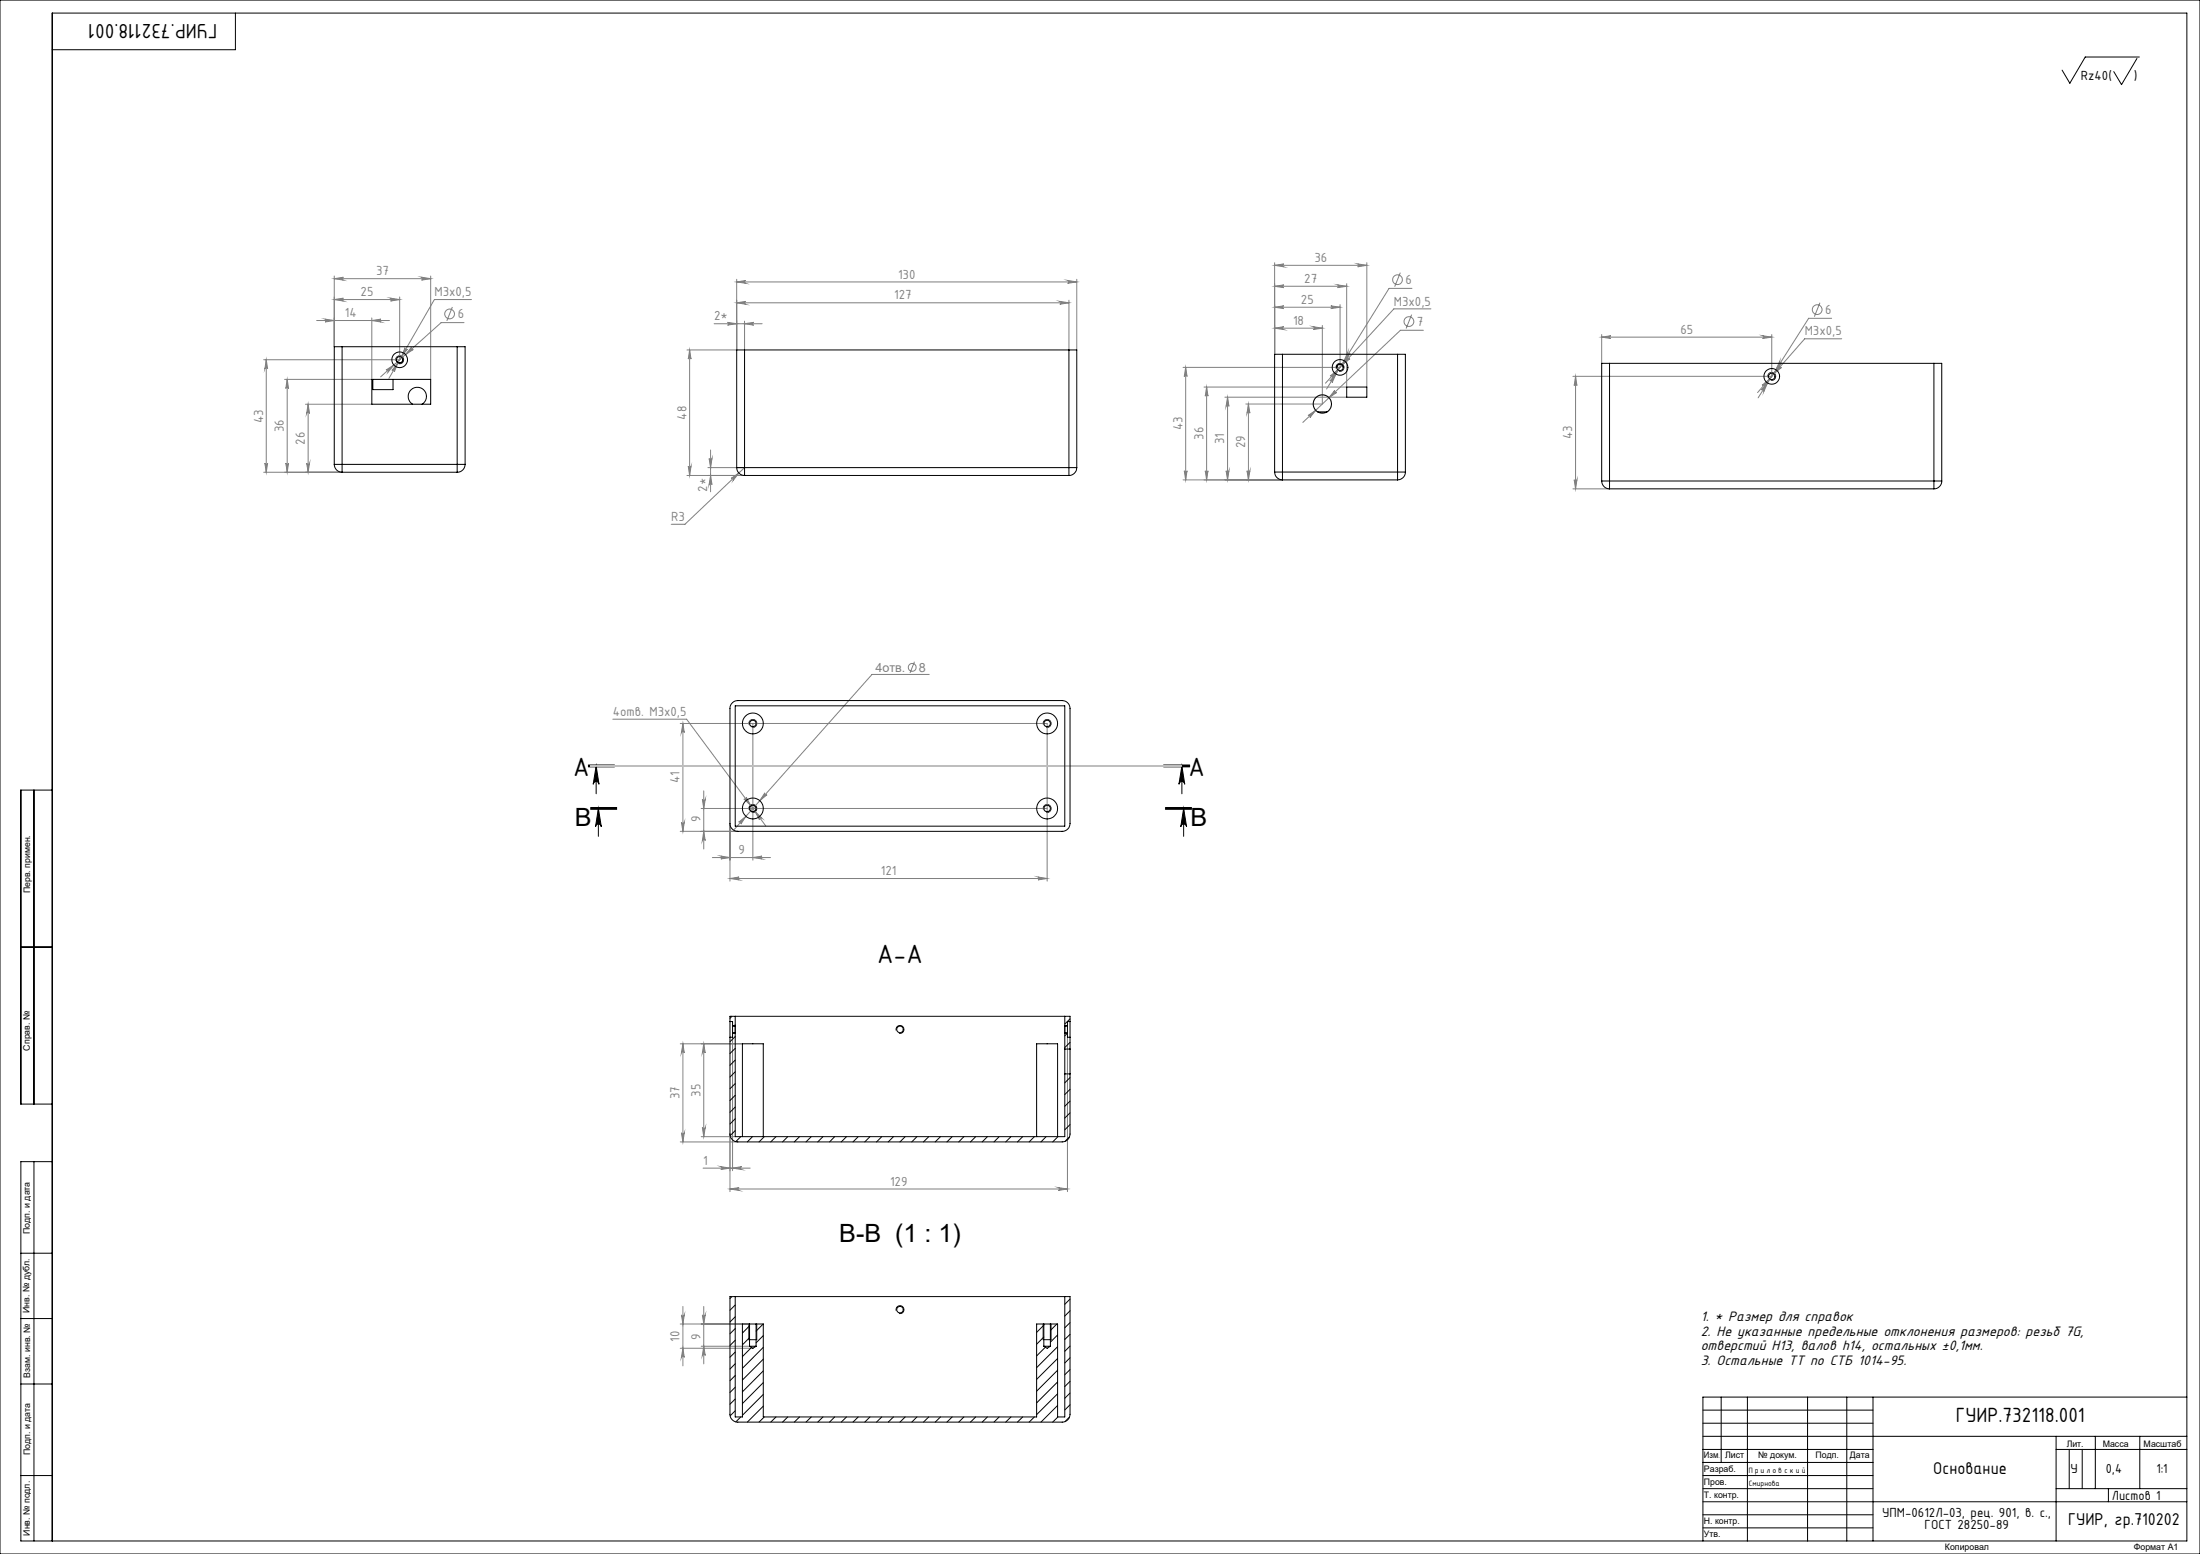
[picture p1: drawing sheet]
<svg xmlns="http://www.w3.org/2000/svg" width="841mm" height="594mm" viewBox="0 0 841 594" stroke-linecap="round" stroke-linejoin="round" font-family="sans-serif">
<g fill="none" stroke="#808080" stroke-width=".38">
<path d="M127.8 114.5l3.5-.5a.55 .55 0 0 0-.5 .5 .55 .55 0 0 0 .5 .6zM127.8 106.5l3.5-.5a.55 .55 0 0 0-.5 .5 .55 .55 0 0 0 .5 .6zM127.8 105.5v27M127.8 114.5h25M127.8 106.5h36.8M149.3 114l3.5 .5-3.5 .6a.55 .55 0 0 0 .5-.6 .55 .55 0 0 0-.5-.5zM152.8 113.5v24h-52M161.1 106l3.5 .5-3.5 .6a.55 .55 0 0 0 .5-.6 .55 .55 0 0 0-.5-.5zM164.6 105.5v39.5M172.9 117.4l-2.1 5.3M180.2 114.5h-14.1l-17.4 30.2M281.6 115.7l3.5-.5a.55 .55 0 0 0-.5 .6 .55 .55 0 0 0 .5 .5z"/>
<path d="M281.6 107.8l3.5-.6a.55 .55 0 0 0-.5 .5 .55 .55 0 0 0 .5 .6zM281.6 106.7v27M281.6 115.7h127M281.6 107.8h130M405.1 115.2l3.5 .5-3.5 .6a.55 .55 0 0 0 .5-.5 .55 .55 0 0 0-.5-.6zM408.1 107.2l3.5 .6-3.5 .5a.55 .55 0 0 0 .5-.6 .55 .55 0 0 0-.5-.5zM408.6 114.8v18.9M411.6 106.7v27M487.3 117.4h25M487.3 117.4l3.4-.5a.53 .53 0 0 0-.5 .5 .53 .53 0 0 0 .5 .6zM487.3 109.4l3.4-.5a.53 .53 0 0 0-.4 .5 .53 .53 0 0 0 .4 .6zM487.3 101.4l3.4-.5a.55 .55 0 0 0-.5 .5 .55 .55 0 0 0 .5 .6z"/>
<path d="M487.3 100.4v35M487.3 109.4h27.5M487.3 101.4h35.2M508.7 116.9l3.6 .5-3.6 .6a.53 .53 0 0 0 .6-.6 .53 .53 0 0 0-.6-.5zM511.3 108.9l3.5 .5-3.5 .6a.53 .53 0 0 0 .5-.6 .53 .53 0 0 0-.5-.5zM512.3 116.4v24h-60M514.8 108.4v39.5h-54.5M519 100.9l3.5 .5-3.5 .6a.55 .55 0 0 0 .5-.6 .55 .55 0 0 0-.5-.5zM522.5 100.4v47.5M535.3 104.2l-2.1 5.4M539.8 110.2h-8.8l-23.9 38.5M547 118.1h-14.2l-26.1 28.4"/>
<path d="M695.7 115.7l-2.1 5.3M101.8 137.5v43M101.8 137.5l.5 3.5a.53 .53 0 0 0-.5-.5 .53 .53 0 0 0-.6 .5zM121 122.5h27.9M124.3 122l3.5 .5-3.5 .6a.55 .55 0 0 0 .5-.6 .55 .55 0 0 0-.5-.5zM142.1 122.5l3.5-.5a.55 .55 0 0 0-.5 .5 .55 .55 0 0 0 .5 .6zM142.1 121.5v23.5h-33.3M152 138.8l-1.3 3.3a.53 .53 0 0 0-.2-.7 .53 .53 0 0 0-.7 .2zM154.8 132.9a.53 .53 0 0 0 .2 .8 .53 .53 0 0 0 .8-.3l-2.3 2.8zM157.3 132.8a.54 .54 0 0 0-.1 .7 .54 .54 0 0 0 .8 .1l-3 1.9zM177.4 123.3h-8.8l-23.1 20.7M262.6 133.8h19"/>
<path d="M263.6 133.8l.6 3.5a.53 .53 0 0 0-.6-.6 .53 .53 0 0 0-.5 .6zM263.6 133.8v47.9M273 123.7h18.4M278.1 123.2l3.5 .5-3.5 .6a.53 .53 0 0 0 .5-.6 .53 .53 0 0 0-.5-.5zM284.6 122.8v10.9M284.6 123.7l3.5-.5a.53 .53 0 0 0-.5 .5 .53 .53 0 0 0 .5 .6zM487.3 125.4h18.2M487.3 125.4l3.4-.5a.55 .55 0 0 0-.5 .5 .55 .55 0 0 0 .5 .6zM502 124.9l3.5 .5-3.5 .6a.55 .55 0 0 0 .5-.6 .55 .55 0 0 0-.5-.5zM505.5 124.4v30h-29.3M515.2 134.6a.54 .54 0 0 0 .2 .7 .54 .54 0 0 0 .7-.1l-2.3 2.7zM515.2 136.4a.55 .55 0 0 0 .1 .7 .55 .55 0 0 0 .7 0l-2.7 2.2z"/>
<path d="M539.6 120.3l-2.1 5.3M544.1 126.3h-8.8l-37.2 35.2M612.3 128.9l3.5-.6a.53 .53 0 0 0-.5 .6 .53 .53 0 0 0 .5 .5zM612.3 127.9v10.9M612.3 128.9h65M673.8 128.3l3.5 .6-3.5 .5a.53 .53 0 0 0 .5-.5 .53 .53 0 0 0-.5-.6zM677.3 127.9v16h-76M680.2 139.8a.54 .54 0 0 0 .1 .7 .54 .54 0 0 0 .7 0l-2.7 2.2zM680.3 138.1a.54 .54 0 0 0 .2 .7 .54 .54 0 0 0 .7-.1l-2.3 2.7zM700.2 121.7h-8.8l-19.3 30.4M704 129.5h-14.1l-18 20.6M109.8 145l.5 3.5a.53 .53 0 0 0-.5-.5 .53 .53 0 0 0-.5 .5z"/>
<path d="M109.8 145v35.5M116.8 154.5h25.3M117.8 154.5l.5 3.5a.55 .55 0 0 0-.5-.5 .55 .55 0 0 0-.6 .5zM117.8 154.5v26M147.6 141.5l3-2-2.3 2.8a.55 .55 0 0 0 0-.8 .55 .55 0 0 0-.7 0zM453.2 140.4l.6 3.5a.53 .53 0 0 0-.6-.5 .53 .53 0 0 0-.5 .5zM453.2 140.4v43M461.3 147.9l.5 3.5a.53 .53 0 0 0-.5-.5 .53 .53 0 0 0-.6 .5zM461.3 147.9v35.5M468.2 151.8h46.6M469.3 151.8l.5 3.5a.55 .55 0 0 0-.6-.5 .55 .55 0 0 0-.5 .5zM469.3 151.8v31.6"/>
<path d="M477.2 154.4l.6 3.5a.55 .55 0 0 0-.5-.5 .55 .55 0 0 0-.6 .5zM477.2 154.4v29M500 158.8l3-2-2.2 2.8a.54 .54 0 0 0 0-.7 .54 .54 0 0 0-.8-.1zM508.5 143.7l2.7-2.2-1.9 3a.54 .54 0 0 0-.1-.8 .54 .54 0 0 0-.7 0zM510.2 149.2a.55 .55 0 0 0 0 .8 .55 .55 0 0 0 .8 0l-3 2zM510.7 143l-1.4 3.2a.54 .54 0 0 0-.2-.7 .54 .54 0 0 0-.7 .2zM602.3 143.9v43M602.3 143.9l.5 3.5a.53 .53 0 0 0-.5-.6 .53 .53 0 0 0-.5 .6zM673.6 147.3l2.7-2.3-1.9 3a.54 .54 0 0 0-.1-.8 .54 .54 0 0 0-.7 .1zM675.7 146.4l-1.4 3.2a.54 .54 0 0 0-.2-.7 .54 .54 0 0 0-.8 .2zM101.2 177a.53 .53 0 0 0 .6 .5 .53 .53 0 0 0 .5-.5l-.5 3.5zM109.3 177a.53 .53 0 0 0 .5 .5 .53 .53 0 0 0 .5-.5l-.5 3.5z"/>
<path d="M117.2 177a.55 .55 0 0 0 .6 .5 .55 .55 0 0 0 .5-.5l-.5 3.5zM263.1 178.3a.53 .53 0 0 0 .5 .5 .53 .53 0 0 0 .6-.5l-.6 3.4zM270.6 178.7h14l-22.8 21.7h-5.2M271.1 175.3a.55 .55 0 0 0 .5 .5 .55 .55 0 0 0 .6-.5l-.6 3.4zM271.6 172v16M452.7 179.9a.53 .53 0 0 0 .5 .5 .53 .53 0 0 0 .6-.5l-.6 3.5zM460.7 179.9a.53 .53 0 0 0 .6 .5 .53 .53 0 0 0 .5-.5l-.5 3.5zM468.7 179.9a.55 .55 0 0 0 .5 .5 .55 .55 0 0 0 .6-.5l-.5 3.5zM476.7 179.9a.55 .55 0 0 0 .6 .5 .55 .55 0 0 0 .5-.5l-.6 3.5zM100.8 180.5h30M262.6 181.7h22M271.6 181.7l.6 3.5a.55 .55 0 0 0-.6-.5 .55 .55 0 0 0-.5 .5z"/>
<path d="M279.5 182.8l2.9-2-2.1 2.8a.54 .54 0 0 0 0-.7 .54 .54 0 0 0-.8-.1zM452.3 183.4h38M601.3 186.9h14M601.8 183.4a.53 .53 0 0 0 .5 .5 .53 .53 0 0 0 .5-.5l-.5 3.5zM349.6 252.9l-1.7 4.3M355.2 257.8h-21.9l-52.6 59.3M234.3 274.9h28.2l30.2 40.8M260 276.5h140.3v60.3M261.1 276.5v41.3M261.1 276.5l.5 3.5a.55 .55 0 0 0-.6-.5 .55 .55 0 0 0-.5 .5zM287.8 276.5v52.3M260 317.8h22"/>
<path d="M260.5 314.3a.55 .55 0 0 0 .5 .5 .55 .55 0 0 0 .6-.5l-.5 3.5zM268 309h132.3M268.5 305.5a.55 .55 0 0 0 .5 .5 .55 .55 0 0 0 .6-.5l-.6 3.5zM269 302.3v22.2M269 317.8l.6 3.5a.55 .55 0 0 0-.6-.5 .55 .55 0 0 0-.5 .5zM279 314.8v22M282.4 314.3l2.8-2.3-2 3a.54 .54 0 0 0-.1-.8 .54 .54 0 0 0-.7 .1zM284.4 305.4a.56 .56 0 0 0 .7 0 .56 .56 0 0 0 .2-.7l1.6 3.1zM288.7 310.2l2.5 2.5a.54 .54 0 0 0-.7-.1 .54 .54 0 0 0-.2 .8zM292.4 303.1a.54 .54 0 0 0 .1 .7 .54 .54 0 0 0 .7 0l-2.8 2.3zM272.3 327.8h22.2M275.6 327.2l3.4 .6-3.4 .5a.55 .55 0 0 0 .5-.5 .55 .55 0 0 0-.5-.6z"/>
<path d="M279 335.8l3.5-.6a.55 .55 0 0 0-.5 .6 .55 .55 0 0 0 .5 .5zM279 335.8h121.3M287.8 327.8l3.5-.6a.55 .55 0 0 0-.5 .6 .55 .55 0 0 0 .5 .5zM396.8 335.2l3.5 .6-3.5 .5a.55 .55 0 0 0 .5-.5 .55 .55 0 0 0-.5-.6zM260 399h23.8M261.1 399l.5 3.5a.55 .55 0 0 0-.6-.5 .55 .55 0 0 0-.5 .5zM261.1 399v37.5M269 399l.6 3.5a.55 .55 0 0 0-.6-.5 .55 .55 0 0 0-.5 .5zM269 399v35.5M280 396.5v51M408.1 396.5v59M260 436.5h22"/>
<path d="M260.5 433a.55 .55 0 0 0 .5 .5 .55 .55 0 0 0 .6-.5l-.5 3.5zM268 434.5h13M268.5 431a.55 .55 0 0 0 .5 .5 .55 .55 0 0 0 .6-.5l-.6 3.5zM279 433.5v22M268.7 446.5h18.1M275.6 445.9l3.4 .6-3.4 .5a.55 .55 0 0 0 .5-.5 .55 .55 0 0 0-.5-.6zM279 454.5l3.5-.6a.55 .55 0 0 0-.5 .6 .55 .55 0 0 0 .5 .5zM279 454.5h129.1M280 446.5l3.5-.6a.55 .55 0 0 0-.5 .6 .55 .55 0 0 0 .5 .5zM404.5 453.9l3.6 .6-3.6 .5a.55 .55 0 0 0 .6-.5 .55 .55 0 0 0-.6-.6zM261.1 499.4v22.7M269 499.4v21.9"/>
<path d="M260 506.1h26.5M260 515.4h27.8M260.5 502.6a.55 .55 0 0 0 .5 .5 .55 .55 0 0 0 .6-.5l-.5 3.5zM261.1 515.4l.5 3.5a.55 .55 0 0 0-.6-.5 .55 .55 0 0 0-.5 .5zM268 514.6h18.5M268.5 502.6a.55 .55 0 0 0 .5 .5 .55 .55 0 0 0 .6-.5l-.6 3.5zM269 514.6l.6 3.5a.55 .55 0 0 0-.6-.5 .55 .55 0 0 0-.5 .5z"/>
<circle cx="534.2" cy="106.9" r="1.87"/>
<circle cx="694.7" cy="118.3" r="1.87"/>
<circle cx="171.9" cy="120" r="1.87"/>
<circle cx="538.6" cy="122.9" r="1.86"/>
<circle cx="348.7" cy="255.1" r="1.51"/>
</g>
<g fill="none" stroke="#000" stroke-width=".38">
<path d="M0 0h841v594h-841zM90 5v14h-70M816.9 22.4l-5.9 9.9-3-4.9M817.8 21.8h-20.7l-5.9 10-2.9-5M151.3 137.9a1.5 1.5 0 0 1 1.4-1.8 1.5 1.5 0 0 1 1.6 1.6 1.5 1.5 0 0 1-1.9 1.3M510.8 140.8a1.51 1.51 0 0 1 1.3-1.9 1.51 1.51 0 0 1 1.6 1.6 1.51 1.51 0 0 1-1.8 1.4M675.9 144.2a1.49 1.49 0 0 1 1.3-1.8 1.49 1.49 0 0 1 1.6 1.6 1.49 1.49 0 0 1-1.9 1.3M286.3 276.9a1.5 1.5 0 0 1 1.4-1.9 1.5 1.5 0 0 1 1.6 1.7 1.5 1.5 0 0 1-1.9 1.3M398.9 276.9a1.5 1.5 0 0 1 1.3-1.9 1.5 1.5 0 0 1 1.6 1.7 1.5 1.5 0 0 1-1.9 1.3M224.9 292.8h10M224.9 293.1h10M224.9 292.4h10"/>
<path d="M227.9 292.8l1.1 7a1.11 1.11 0 0 0-1.1-1.1 1.11 1.11 0 0 0-1.1 1.1zM227.9 292.8v10.6M444.8 292.4h10zM444.8 292.8h10M444.8 293.1h10M451.8 292.8l1.1 7a1.11 1.11 0 0 0-1.1-1.1 1.11 1.11 0 0 0-1.1 1.1zM451.8 292.8v10.6M13 302v120M20 302h-12v120h12M225.8 309h10M225.8 309.4h10M225.8 308.7h10"/>
<path d="M228.7 309l1.2 7a1.11 1.11 0 0 0-1.1-1 1.11 1.11 0 0 0-1.2 1zM228.7 309v10.7M286.3 309.4a1.49 1.49 0 0 1 1.4-1.8 1.49 1.49 0 0 1 1.6 1.6 1.49 1.49 0 0 1-1.9 1.3M398.9 309.4a1.49 1.49 0 0 1 1.3-1.8 1.49 1.49 0 0 1 1.6 1.6 1.49 1.49 0 0 1-1.9 1.3M445.5 309h10M445.5 309.4h10M445.5 308.7h10M452.5 309l1.1 7a1.11 1.11 0 0 0-1.1-1 1.11 1.11 0 0 0-1.1 1zM452.5 309v10.7M8 362h12M280 392h1.1v3h-1.1M342.6 393.9a1.51 1.51 0 0 1 1.3-1.9 1.51 1.51 0 0 1 1.6 1.6 1.51 1.51 0 0 1-1.9 1.3"/>
<path d="M408.1 392h-1.1v3h1.1M13 444v145M20 444h-12v145h828v-584h-816v584M8 479h12M8 504h12M286.3 506.1v6h3v-6M342.6 501a1.51 1.51 0 0 1 1.3-1.9 1.51 1.51 0 0 1 1.6 1.7 1.51 1.51 0 0 1-1.9 1.3M398.8 506.1v6h3v-6M8 529h12M651 539h65M658 534v25M668 534v55"/>
<path d="M691 534v55M706 534v55M716 534v55M836 534h-185v55M651 544h65M651 549h185M651 554h65M651 559h65M786 549v40M786 554h50M791 554v15M796 554v15"/>
<path d="M801 549v20M818 549v20M8 564h12M651 564h65M651 569h65M651 579h65M651 574h185M786 569h50M806 569v5M651 584h65"/>
</g>
<g fill="none" stroke="#c0c0c0" stroke-width=".38">
<path d="M225.7 292.8h225.9"/>
<circle cx="152.8" cy="137.5" r="1.25"/>
<circle cx="505.5" cy="154.4" r="3.5"/>
<circle cx="512.3" cy="140.4" r="1.25"/>
<circle cx="677.3" cy="143.9" r="1.25"/>
<circle cx="287.8" cy="276.5" r="1.25"/>
<circle cx="400.3" cy="276.5" r="1.25"/>
<circle cx="400.3" cy="309" r="1.25"/>
</g>
<circle cx="287.8" cy="309" r="1.25" fill="none" stroke="#00f" stroke-width=".38"/>
<g fill="#808080">
<path d="M404.5 453.9l3.6 .6-3.6 .5a.55 .55 0 0 0 .6-.5 .55 .55 0 0 0-.6-.6zM279 454.5l3.5-.6a.55 .55 0 0 0-.5 .6 .55 .55 0 0 0 .5 .5z"/>
<path d="M275.6 445.9l3.4 .6-3.4 .5a.55 .55 0 0 0 .5-.5 .55 .55 0 0 0-.5-.6zM280 446.5l3.5-.6a.55 .55 0 0 0-.5 .6 .55 .55 0 0 0 .5 .5z"/>
<path d="M269 399l.6 3.5a.55 .55 0 0 0-.6-.5 .55 .55 0 0 0-.5 .5zM268.5 431a.55 .55 0 0 0 .5 .5 .55 .55 0 0 0 .6-.5l-.6 3.5zM261.1 399l.5 3.5a.55 .55 0 0 0-.6-.5 .55 .55 0 0 0-.5 .5zM260.5 433a.55 .55 0 0 0 .5 .5 .55 .55 0 0 0 .6-.5l-.5 3.5z"/>
<path d="M269 514.6l.6 3.5a.55 .55 0 0 0-.6-.5 .55 .55 0 0 0-.5 .5zM268.5 502.6a.55 .55 0 0 0 .5 .5 .55 .55 0 0 0 .6-.5l-.6 3.5zM261.1 515.4l.5 3.5a.55 .55 0 0 0-.6-.5 .55 .55 0 0 0-.5 .5zM260.5 502.6a.55 .55 0 0 0 .5 .5 .55 .55 0 0 0 .6-.5l-.5 3.5z"/>
</g>
<g fill="#000">
<path d="M227.9 292.8l1.1 7a1.11 1.11 0 0 0-1.1-1.1 1.11 1.11 0 0 0-1.1 1.1zM451.8 292.8l1.1 7a1.11 1.11 0 0 0-1.1-1.1 1.11 1.11 0 0 0-1.1 1.1z"/>
<path d="M228.7 309l1.2 7a1.11 1.11 0 0 0-1.1-1 1.11 1.11 0 0 0-1.2 1zM452.5 309l1.1 7a1.11 1.11 0 0 0-1.1-1 1.11 1.11 0 0 0-1.1 1z"/>
</g>
<g fill="#808080">
<path d="M673.8 128.3l3.5 .6-3.5 .5a.53 .53 0 0 0 .5-.5 .53 .53 0 0 0-.5-.6zM612.3 128.9l3.5-.6a.53 .53 0 0 0-.5 .6 .53 .53 0 0 0 .5 .5zM287.8 327.8l3.5-.6a.55 .55 0 0 0-.5 .6 .55 .55 0 0 0 .5 .5zM275.6 327.2l3.4 .6-3.4 .5a.55 .55 0 0 0 .5-.5 .55 .55 0 0 0-.5-.6zM396.8 335.2l3.5 .6-3.5 .5a.55 .55 0 0 0 .5-.5 .55 .55 0 0 0-.5-.6zM279 335.8l3.5-.6a.55 .55 0 0 0-.5 .6 .55 .55 0 0 0 .5 .5zM149.3 114l3.5 .5-3.5 .6a.55 .55 0 0 0 .5-.6 .55 .55 0 0 0-.5-.5zM127.8 114.5l3.5-.5a.55 .55 0 0 0-.5 .5 .55 .55 0 0 0 .5 .6zM502 124.9l3.5 .5-3.5 .6a.55 .55 0 0 0 .5-.6 .55 .55 0 0 0-.5-.5zM487.3 125.4l3.4-.5a.55 .55 0 0 0-.5 .5 .55 .55 0 0 0 .5 .6zM508.7 116.9l3.6 .5-3.6 .6a.53 .53 0 0 0 .6-.6 .53 .53 0 0 0-.6-.5zM487.3 117.4l3.4-.5a.53 .53 0 0 0-.5 .5 .53 .53 0 0 0 .5 .6z"/>
<path d="M500 158.8a.54 .54 0 0 1 .8 .1 .54 .54 0 0 1 0 .7l2.2-2.8zM510.2 149.2l-2.2 2.8 3-2a.55 .55 0 0 1-.8 0 .55 .55 0 0 1 0-.8z"/>
<path d="M602.3 143.9l.5 3.5a.53 .53 0 0 0-.5-.6 .53 .53 0 0 0-.5 .6zM601.8 183.4a.53 .53 0 0 0 .5 .5 .53 .53 0 0 0 .5-.5l-.5 3.5zM268.5 305.5a.55 .55 0 0 0 .5 .5 .55 .55 0 0 0 .6-.5l-.6 3.5zM269 317.8l.6 3.5a.55 .55 0 0 0-.6-.5 .55 .55 0 0 0-.5 .5zM261.1 276.5l.5 3.5a.55 .55 0 0 0-.6-.5 .55 .55 0 0 0-.5 .5zM260.5 314.3a.55 .55 0 0 0 .5 .5 .55 .55 0 0 0 .6-.5l-.5 3.5zM101.8 137.5l.5 3.5a.53 .53 0 0 0-.5-.5 .53 .53 0 0 0-.6 .5zM101.2 177a.53 .53 0 0 0 .6 .5 .53 .53 0 0 0 .5-.5l-.5 3.5zM477.2 154.4l.6 3.5a.55 .55 0 0 0-.5-.5 .55 .55 0 0 0-.6 .5zM476.7 179.9a.55 .55 0 0 0 .6 .5 .55 .55 0 0 0 .5-.5l-.6 3.5zM453.2 140.4l.6 3.5a.53 .53 0 0 0-.6-.5 .53 .53 0 0 0-.5 .5zM452.7 179.9a.53 .53 0 0 0 .5 .5 .53 .53 0 0 0 .6-.5l-.6 3.5z"/>
<path d="M405.1 115.2l3.5 .5-3.5 .6a.55 .55 0 0 0 .5-.5 .55 .55 0 0 0-.5-.6zM281.6 115.7l3.5-.5a.55 .55 0 0 0-.5 .6 .55 .55 0 0 0 .5 .5zM408.1 107.2l3.5 .6-3.5 .5a.55 .55 0 0 0 .5-.6 .55 .55 0 0 0-.5-.5zM281.6 107.8l3.5-.6a.55 .55 0 0 0-.5 .5 .55 .55 0 0 0 .5 .6zM142.1 122.5l3.5-.5a.55 .55 0 0 0-.5 .5 .55 .55 0 0 0 .5 .6zM124.3 122l3.5 .5-3.5 .6a.55 .55 0 0 0 .5-.6 .55 .55 0 0 0-.5-.5zM161.1 106l3.5 .5-3.5 .6a.55 .55 0 0 0 .5-.6 .55 .55 0 0 0-.5-.5zM127.8 106.5l3.5-.5a.55 .55 0 0 0-.5 .5 .55 .55 0 0 0 .5 .6zM511.3 108.9l3.5 .5-3.5 .6a.53 .53 0 0 0 .5-.6 .53 .53 0 0 0-.5-.5zM487.3 109.4l3.4-.5a.53 .53 0 0 0-.4 .5 .53 .53 0 0 0 .4 .6zM519 100.9l3.5 .5-3.5 .6a.55 .55 0 0 0 .5-.6 .55 .55 0 0 0-.5-.5zM487.3 101.4l3.4-.5a.55 .55 0 0 0-.5 .5 .55 .55 0 0 0 .5 .6z"/>
<path d="M278.1 123.2l3.5 .5-3.5 .6a.53 .53 0 0 0 .5-.6 .53 .53 0 0 0-.5-.5zM284.6 123.7l3.5-.5a.53 .53 0 0 0-.5 .5 .53 .53 0 0 0 .5 .6zM279.5 182.8a.54 .54 0 0 1 .8 .1 .54 .54 0 0 1 0 .7l2.1-2.8zM675.7 146.4l-2.4 2.7a.54 .54 0 0 1 .8-.2 .54 .54 0 0 1 .2 .7zM680.3 138.1l-1.4 3.3 2.3-2.7a.54 .54 0 0 1-.7 .1 .54 .54 0 0 1-.2-.7zM673.6 147.3a.54 .54 0 0 1 .7 0 .54 .54 0 0 1 .1 .7l1.9-3zM680.2 139.8l-1.9 2.9 2.7-2.2a.54 .54 0 0 1-.7 0 .54 .54 0 0 1-.1-.7zM288.7 310.2l1.6 3.2a.54 .54 0 0 1 .2-.8 .54 .54 0 0 1 .7 .1zM284.4 305.4l2.5 2.4-1.6-3.1a.56 .56 0 0 1-.2 .7 .56 .56 0 0 1-.7 0zM282.4 314.3a.54 .54 0 0 1 .7 0 .54 .54 0 0 1 .1 .7l2-3zM292.4 303.1l-2 3 2.8-2.3a.54 .54 0 0 1-.8 0 .54 .54 0 0 1 0-.7zM147.6 141.5a.55 .55 0 0 1 .7 0 .55 .55 0 0 1 0 .8l2.3-2.8zM157.3 132.8l-2.3 2.7 3-1.9a.54 .54 0 0 1-.8-.1 .54 .54 0 0 1 .1-.7zM152 138.8l-2.2 2.8a.53 .53 0 0 1 .7-.2 .53 .53 0 0 1 .2 .7zM154.8 132.9l-1.3 3.3 2.3-2.8a.53 .53 0 0 1-.8 .2 .53 .53 0 0 1-.2-.7zM510.7 143l-2.3 2.7a.54 .54 0 0 1 .7-.2 .54 .54 0 0 1 .2 .7zM515.2 134.6l-1.4 3.3 2.3-2.7a.54 .54 0 0 1-.7 .2 .54 .54 0 0 1-.2-.8zM508.5 143.7a.54 .54 0 0 1 .7 0 .54 .54 0 0 1 .1 .8l1.9-3zM515.2 136.4l-1.9 2.9 2.7-2.2a.55 .55 0 0 1-.7 0 .55 .55 0 0 1-.1-.7z"/>
<path d="M263.6 133.8l.6 3.5a.53 .53 0 0 0-.6-.6 .53 .53 0 0 0-.5 .6zM263.1 178.3a.53 .53 0 0 0 .5 .5 .53 .53 0 0 0 .6-.5l-.6 3.4zM117.8 154.5l.5 3.5a.55 .55 0 0 0-.5-.5 .55 .55 0 0 0-.6 .5zM117.2 177a.55 .55 0 0 0 .6 .5 .55 .55 0 0 0 .5-.5l-.5 3.5zM109.8 145l.5 3.5a.53 .53 0 0 0-.5-.5 .53 .53 0 0 0-.5 .5zM109.3 177a.53 .53 0 0 0 .5 .5 .53 .53 0 0 0 .5-.5l-.5 3.5zM469.3 151.8l.5 3.5a.55 .55 0 0 0-.6-.5 .55 .55 0 0 0-.5 .5zM468.7 179.9a.55 .55 0 0 0 .5 .5 .55 .55 0 0 0 .6-.5l-.5 3.5zM461.3 147.9l.5 3.5a.53 .53 0 0 0-.5-.5 .53 .53 0 0 0-.6 .5zM460.7 179.9a.53 .53 0 0 0 .6 .5 .53 .53 0 0 0 .5-.5l-.5 3.5z"/>
<path d="M271.1 175.3a.55 .55 0 0 0 .5 .5 .55 .55 0 0 0 .6-.5l-.6 3.4zM271.6 181.7l.6 3.5a.55 .55 0 0 0-.6-.5 .55 .55 0 0 0-.5 .5z"/>
</g>
<g fill="none" stroke="#000" stroke-width=".38">
<path d="M130.8 132.5h-3v45M130.8 132.5h44M130.8 132.5v45M151.5 137.5a1.25 1.25 0 0 0 1.3 1.3 1.25 1.25 0 0 0 1.2-1.3M174.8 132.5h3v45M174.8 132.5v45M284.6 133.8h-3v44.9M284.6 133.8v44.9M284.6 133.8h124M408.6 133.8h3v44.9M408.6 133.8v44.9M490.3 135.4h-3v45"/>
<path d="M490.3 135.4v45M490.3 135.4h43.9M534.2 135.4h3v45M534.2 135.4v45M615.3 138.9h-3v45M615.3 138.9v45M615.3 138.9h124M739.3 138.9h3v45M739.3 138.9v45M142.1 145h22.5v9.5h-22.5zM142.5 145v3.9h7.7v-3.9M157.7 154.5a3.5 3.5 0 0 1-.8-5.2 3.5 3.5 0 0 1 5.3 0 3.5 3.5 0 0 1-.9 5.2"/>
<path d="M503.7 157.4h3.6M511 140.4a1.25 1.25 0 0 1 1.3-1.2 1.25 1.25 0 0 1 1.2 1.2M514.8 147.9h7.7v3.9h-7.7zM127.8 177.5a3 3 0 0 0 3 3M127.8 177.5h3M130.8 177.5v3M130.8 177.5h44M174.8 177.5v3M174.8 177.5h3M177.8 177.5a3 3 0 0 1-3 3M281.6 178.7h3M281.6 178.7a3 3 0 0 0 3 3"/>
<path d="M284.6 178.7v3M284.6 178.7h124M408.6 178.7v3M408.6 178.7h3M411.6 178.7a3 3 0 0 1-3 3M130.8 180.5h44M284.6 181.7h124M487.3 180.4a3 3 0 0 0 3 3M487.3 180.4h3M490.3 180.4v3M490.3 180.4h43.9M490.3 183.4h43.9"/>
<path d="M534.2 180.4h3M534.2 180.4v3M537.2 180.4a3 3 0 0 1-3 3M612.3 183.9a3 3 0 0 0 3 3M612.3 183.9h3M615.3 183.9v3M615.3 186.9h124M615.3 183.9h124M739.3 183.9v3M739.3 183.9h3M742.3 183.9a3 3 0 0 1-3 3M279.9 268.7l1-.7 1.1-.2h124a3 3 0 0 1 3 3v44a3 3 0 0 1-3 3h-124a3 3 0 0 1-3-3v-44l.3-1.2z"/>
<path d="M281.1 269.8h125.9v46h-125.9zM279 396.5v37a3 3 0 0 0 3 3h124a3 3 0 0 0 3-3v-37M279 390.5v6M279 390.5v-2h130v2M279 390.5h1v1.7M279.8 388.5l-.8 .7M280 392.2v2.5M280 394.7v1.8h-1M280 392.2h1.1M280 394.7h1.1M281.1 396.2l-2.1 2M281.1 391.7l-.6 .5"/>
<path d="M281.1 392.2v2.5M281.1 388.5v3.7M281.1 394.7v39.8h125.9v-39.7M407 392.2v2.6M407 388.5v3.7M407 394.8h1.1M407 392.2h1.1M408.1 392.2v2.6M408.1 394.8v1.7h.9M408.1 394.9l-1.1 1.1M409 390.5v6M409 390.5h-.9v1.7"/>
<path d="M409 398.4l-2 2M409 389.5l-2 1.9M281.1 400.7l-2.1 2M281.1 405.2l-2.1 2M281.1 409.7l-2.1 2M281.1 414.2l-2.1 2M281.1 418.7l-2.1 2M407 410.5h2M407 401h2M409 411.9l-2 2M409 416.4l-2 2M281.1 423.1l-2.1 2.1"/>
<path d="M281.1 427.6l-2.1 2M281.1 432.1l-2 2M283.2 434.5l-1.9 1.9M283.8 434.5v-35.5h8v35.5M287.7 434.5l-2 2M292.2 434.5l-2 2M296.7 434.5l-2.1 2M301.1 434.5l-1.9 2M305.6 434.5l-2 2M310.1 434.5l-2 2M314.6 434.5l-2 2M319.1 434.5l-2 2"/>
<path d="M323.6 434.5l-2 2M328.1 434.5l-2 2M332.6 434.5l-2 2M337.1 434.5l-2 2M341.6 434.5l-2.1 2M346 434.5l-2 2M350.5 434.5l-2 2M355 434.5l-2 2M359.5 434.5l-2 2M364 434.5l-2 2M368.5 434.5l-2 2M373 434.5l-2 2"/>
<path d="M377.5 434.5l-2 2M382 434.5l-2 2M386.5 434.5l-2 2M390.9 434.5l-2 2M395.4 434.5l-2 2M396.3 434.5v-35.5h8v35.5M399.9 434.5l-2 2M404.4 434.5l-2 2M408.8 434.5l-1.7 1.8M409 420.9l-2 2M409 425.4l-2 2M409 429.9l-2 2"/>
<path d="M279 495.6h130v45a3 3 0 0 1-3 3h-124a3 3 0 0 1-3-3zM279.8 495.6l-.8 .8M281.1 498.8l-2.1 2M281.1 495.6v46h2.7v-35.5h2.7M407 495.6v46h-2.7v-35.5h-2.8M409 496.6l-2 2M281.1 503.3l-2.1 2M281.1 507.8l-2.1 2M281.1 512.3l-2.1 2M281.1 516.8l-2.1 2M286.5 506.8l-2.7 2.7M286.5 511.3l-2.7 2.8"/>
<path d="M286.5 514.6h2.5M286.5 506.1h2.5M286.5 506.1v8.5M286.5 514.6l1.3 .8 1.2-.8M287.3 515l-3.5 3.5M289 506.1v8.5M289 506.1h2.8M291.7 506.1l-2.7 2.7M291.8 510.5l-2.8 2.8M291.8 515l-8 8M291.8 519.5l-8 8M291.8 506.1v35.5h104.5v-35.5h2.7"/>
<path d="M399 506.5l-2.7 2.8M399 511.1l-2.7 2.7M399 514.6h2.5M399 506.1h2.5M399 506.1v8.5M399 514.6l1.3 .8 1.2-.8M399.6 514.9l-3.3 3.4M401.5 506.1v8.5M404 506.1l-2.5 2.5M404.3 510.3l-2.8 2.7M404.3 514.8l-8 8M404.3 519.3l-8 8"/>
<path d="M409 501l-2 2.1M409 505.6l-2 1.9M409 510l-2 2M409 514.5l-2 2M409 519l-2 2M281.1 521.3l-2.1 2M281.1 525.8l-2.1 2M281.1 530.3l-2.1 2M281.1 534.8l-2.1 1.9M281.1 539.2l-2 2M291.8 524l-8 8M291.8 528.5l-8 8"/>
<path d="M291.8 533l-8 8M291.8 537.5l-6.1 6.1M404.3 523.8l-8 8M404.3 528.2l-8 8.1M404.3 532.8l-8 7.9M404.3 537.2l-6.4 6.4M409 523.5l-2 2M409 528l-2 2M409 532.5l-2 2M409 537l-2 2M283.2 541.6l-1.9 1.9M292.2 541.6l-2 2"/>
<path d="M296.7 541.6l-2.1 2M301.1 541.6l-1.9 2M305.6 541.6l-2 2M310.1 541.6l-2 2M314.6 541.6l-2 2M319.1 541.6l-2 2M323.6 541.6l-2 2M328.1 541.6l-2 2M332.6 541.6l-2 2M337.1 541.6l-2 2M341.6 541.6l-2.1 2M346 541.6l-2 2"/>
<path d="M350.5 541.6l-2 2M355 541.6l-2 2M359.5 541.6l-2 2M364 541.6l-2 2M368.5 541.6l-2 2M373 541.6l-2 2M377.5 541.6l-2 2M382 541.6l-2 2M386.5 541.6l-2 2M390.9 541.6l-2 2M395.4 541.6l-2 2M404.4 541.6l-2 2"/>
<path d="M408.8 541.6l-1.7 1.8"/>
<circle cx="152.8" cy="137.5" r="1.24"/>
<circle cx="152.8" cy="137.5" r="3"/>
<circle cx="505.5" cy="154.4" r="3.5"/>
<circle cx="512.3" cy="140.4" r="1.24"/>
<circle cx="512.3" cy="140.4" r="3"/>
<circle cx="677.3" cy="143.9" r="1.24"/>
<circle cx="677.3" cy="143.9" r="3"/>
<circle cx="287.8" cy="276.5" r="1.25"/>
<circle cx="287.8" cy="276.5" r="4"/>
<circle cx="400.3" cy="276.5" r="1.25"/>
<circle cx="400.3" cy="276.5" r="4"/>
<circle cx="287.8" cy="309" r="1.25"/>
<circle cx="287.8" cy="309" r="4"/>
<circle cx="400.3" cy="309" r="1.25"/>
<circle cx="400.3" cy="309" r="4"/>
<circle cx="344" cy="393.5" r="1.25"/>
<circle cx="344.1" cy="500.6" r="1.24"/>
</g>
<g font-size="10.9">
<text x="219.1" y="296.6">А</text>
<text x="454.3" y="296.6">А</text>
<text x="335.3" y="368.2">А-А</text>
</g>
<g font-size="9.6">
<text x="219.7" y="315.7">B</text>
<text x="455.1" y="315.7">B</text>
<text x="320.8" y="474.9">B-B (1 : 1)</text>
</g>
<g font-size="8.5">
<text x="83.1" y="9.1" transform="rotate(-180 83.1 9.1)">ГУИР.732118.001</text>
<text x="747.7" y="543.6">ГУИР.732118.001</text>
</g>
<g font-size="7.1">
<text x="739" y="563.6">Основание</text>
<text x="790.6" y="582.8">ГУИР, гр.710202</text>
</g>
<g font-size="5.8">
<text x="650.2" y="504.8">1. * Размер для справок</text>
<text x="650.2" y="510.5">2. Не указанные предельные отклонения размеров: резьб 7G,</text>
<text x="650.2" y="516.1">отверстий H13, валов h14, остальных ±0,1мм.</text>
<text x="650.2" y="521.8">3. Остальные ТТ по СТБ 1014-95.</text>
</g>
<g font-size="5.4">
<text x="795.5" y="30.5">Rz40(</text>
<text x="815.8" y="30.5">)</text>
<text x="791.5" y="563.1">У</text>
<text x="805" y="562.9">0,4</text>
<text x="824.3" y="562.9">1:1</text>
<text x="807.3" y="573.5">Листов 1</text>
<text x="719.5" y="579.7">УПМ-0612Л-03, рец. 901, в. с.,</text>
<text x="735.7" y="584.6">ГОСТ 28250-89</text>
</g>
<g font-size="5.4" fill="#808080">
<text x="502.4" y="100.2">36</text>
<text x="143.8" y="105.3">37</text>
<text x="343.3" y="106.5">130</text>
<text x="137.9" y="113.3">25</text>
<text x="166.1" y="113.2">M3х0,5</text>
<text x="498.6" y="108.2">27</text>
<text x="537.3" y="108.6">6</text>
<text x="341.8" y="114.5">127</text>
<text x="497.3" y="116.2">25</text>
<text x="532.9" y="116.8">M3х0,5</text>
<text x="131.8" y="121.3">14</text>
<text x="175" y="121.7">6</text>
<text x="273" y="122.5">2*</text>
<text x="494.3" y="124.2">18</text>
<text x="541.7" y="124.6">7</text>
<text x="697.7" y="120.1">6</text>
<text x="642.4" y="127.6">65</text>
<text x="689.9" y="128.2">M3х0,5</text>
<text x="100.5" y="161.6" transform="rotate(-90 100.5 161.6)">43</text>
<text x="262.4" y="160.4" transform="rotate(-90 262.4 160.4)">48</text>
<text x="108.5" y="165.2" transform="rotate(-90 108.5 165.2)">36</text>
<text x="452" y="164.5" transform="rotate(-90 452 164.5)">43</text>
<text x="601.1" y="168" transform="rotate(-90 601.1 168)">43</text>
<text x="116.5" y="170" transform="rotate(-90 116.5 170)">26</text>
<text x="460" y="168.1" transform="rotate(-90 460 168.1)">36</text>
<text x="468" y="169.7" transform="rotate(-90 468 169.7)">31</text>
<text x="476" y="171.4" transform="rotate(-90 476 171.4)">29</text>
<text x="270.4" y="188" transform="rotate(-90 270.4 188)">2*</text>
<text x="256.6" y="199.1">R3</text>
<text x="234.3" y="273.7">4отв. M3х0,5</text>
<text x="259.8" y="299.4" transform="rotate(-90 259.8 299.4)">41</text>
<text x="267.8" y="314.3" transform="rotate(-90 267.8 314.3)">9</text>
<text x="282.3" y="326.5">9</text>
<text x="336.7" y="334.5">121</text>
<text x="267.8" y="419.2" transform="rotate(-90 267.8 419.2)">35</text>
<text x="259.8" y="420.2" transform="rotate(-90 259.8 420.2)">37</text>
<text x="268.8" y="445.2">1</text>
<text x="340.2" y="453.2">129</text>
<text x="259.8" y="512.9" transform="rotate(-90 259.8 512.9)">10</text>
<text x="267.8" y="512" transform="rotate(-90 267.8 512)">9</text>
</g>
<g font-size="4.8" fill="#808080">
<text x="334.7" y="256.7">4отв.</text>
<text x="351.2" y="256.7">8</text>
</g>
<g font-size="3.4">
<text x="11.5" y="341.4" transform="rotate(-90 11.5 341.4)">Перв. примен.</text>
<text x="11.5" y="401.5" transform="rotate(-90 11.5 401.5)">Справ. №</text>
<text x="11.4" y="471.7" transform="rotate(-90 11.4 471.7)">Подп. и дата</text>
<text x="11.3" y="501.9" transform="rotate(-90 11.3 501.9)">Инв. № дубл.</text>
<text x="11.5" y="526.6" transform="rotate(-90 11.5 526.6)">Взам. инв. №</text>
<text x="11.5" y="556.2" transform="rotate(-90 11.5 556.2)">Подп. и дата</text>
<text x="651.4" y="557.4">Изм</text>
<text x="659.4" y="557.4">Лист</text>
<text x="672.1" y="557.4">№ докум.</text>
<text x="694" y="557.4">Подп.</text>
<text x="707.2" y="557.4">Дата</text>
<text x="790" y="552.9">Лит.</text>
<text x="803.8" y="552.9">Масса</text>
<text x="819.5" y="553">Масштаб</text>
<text x="651.4" y="562.6">Разраб.</text>
<text x="651.4" y="567.6">Пров.</text>
<text x="651.4" y="572.5">Т. контр.</text>
<text x="11.5" y="587" transform="rotate(-90 11.5 587)">Инв. № подл.</text>
<text x="651.4" y="587.6">Утв.</text>
<text x="651.4" y="582.5">Н. контр.</text>
<text x="743.5" y="592.4">Копировал</text>
<text x="815.7" y="592.4">Формат А1</text>
</g>
<g font-size="3.2">
<text x="668.1" y="563">Приловский</text>
<text x="668.5" y="568.1">Смирнова</text>
</g>
<text font-size="2.1" x="656.9" y="557.4">.</text>
</svg>
